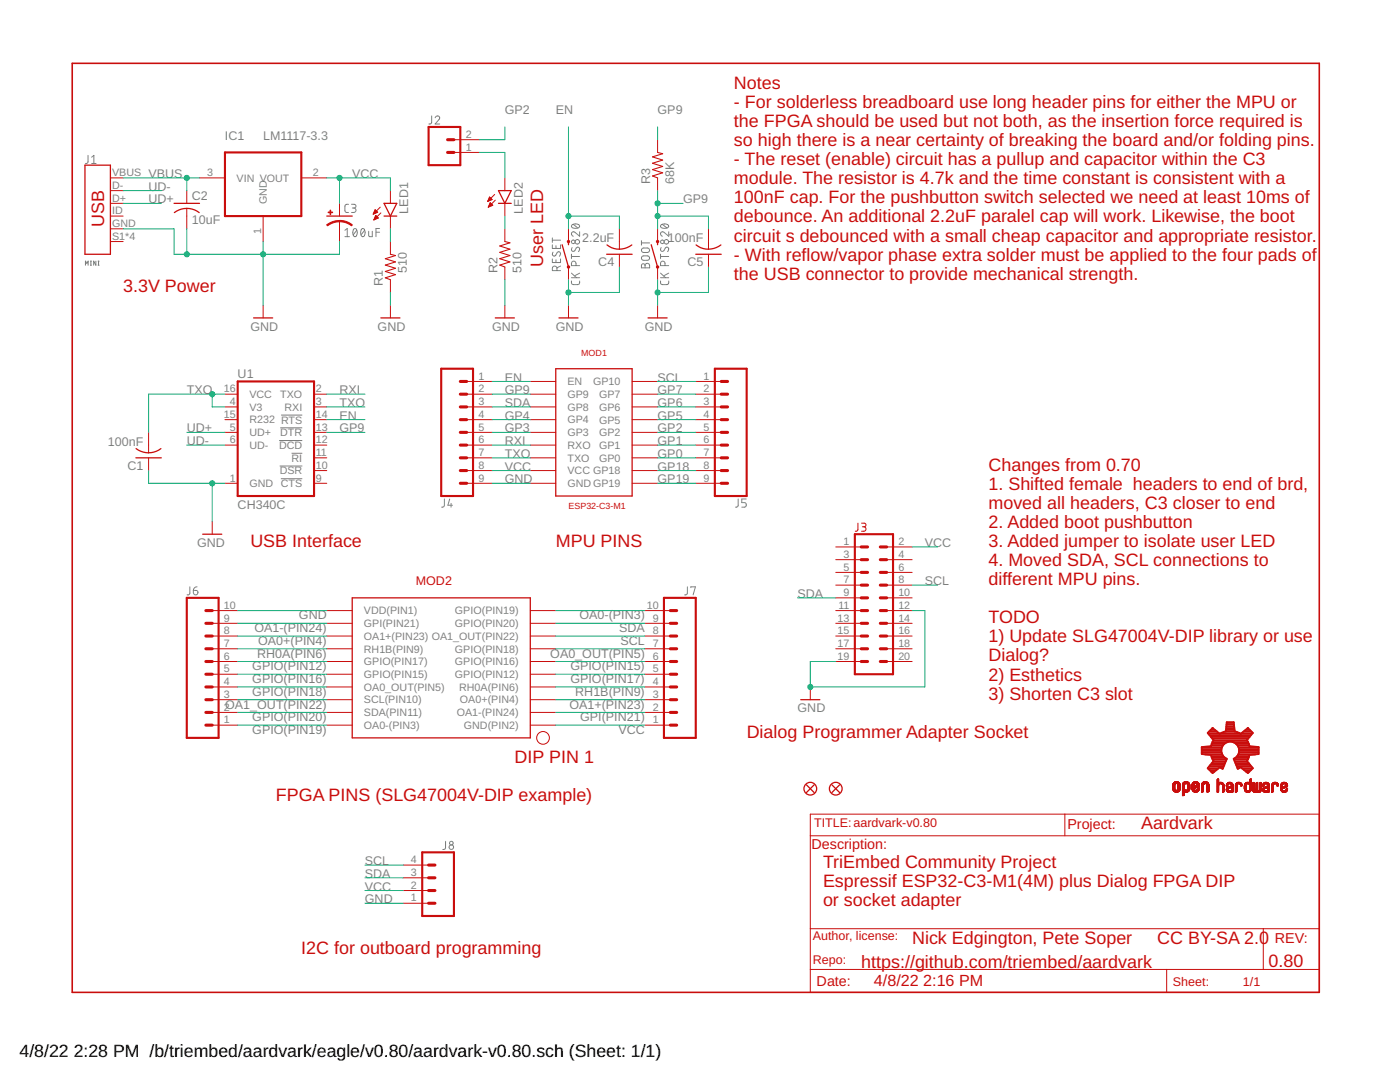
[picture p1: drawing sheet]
<svg xmlns="http://www.w3.org/2000/svg" width="279mm" height="216mm" viewBox="0 0 279 216" stroke-linecap="round" stroke-linejoin="round" font-family="sans-serif">
<g fill="none" stroke="#808080" stroke-width=".2">
<path d="M17.6 31l-.1 1.4-.1 .2h-.4M18.3 32.6h.9M18.3 31.4l.4-.4v1.6M86.1 23.1v1.4l-.2 .2h-.3M86.8 23.5a.44 .44 0 0 1 .7-.4 .44 .44 0 0 1 .1 .8l-.8 .8h1M68.8 46l.5-.4v1.6M68.8 47.2h.9M69.6 40.8h-.5l-.3 .3 .1 1.1 .2 .2h.5M70.1 40.8h.6a.37 .37 0 0 1 .4 .3 .37 .37 0 0 1-.4 .4h-.4M70.6 41.5a.44 .44 0 0 1 .5 .5 .44 .44 0 0 1-.5 .4h-.5M70.6 45.7l.2-.1a.95 .95 0 0 1 0 1.6 1.04 1.04 0 0 1-.2-1.5zM71.2 46l-.7 .9"/>
<path d="M72.2 45.7l.2-.1a.95 .95 0 0 1 0 1.6 1.04 1.04 0 0 1-.2-1.5zM72.8 46l-.7 .9M73.6 46.1v1l.2 .1h.5v-1.1M75 46.3h.8M75.8 45.6h-.8v1.6M110.2 47.5v.9M110.2 48.9v.7h1.7v-.7M110.2 51.7v.7h1.7v-.7M110.2 47.9h1.7M110.4 50.3l-.1 .6 .3 .2 .2-.1 .6-.8a.47 .47 0 0 1 .5 .4 .47 .47 0 0 1-.3 .5M111 49v.6M111 51.8v.6"/>
<path d="M111.1 54v-.5a.46 .46 0 0 0-.4-.4 .46 .46 0 0 0-.5 .4v.5h1.7M111.9 53.1l-.8 .3M114 56.1l.1 .5 .3 .2 1.2-.1 .1-.6M114 50.7v.9M114 55.4h1.7M114 54.5l1 .9M114 51.2h1.7M114.2 44.9a1.02 1.02 0 0 1 1.5 .2 .97 .97 0 0 1-1.7 0zM114.2 49.4l-.1 .2a.38 .38 0 0 0 .1 .5 .38 .38 0 0 0 .5-.1l.3-.5a.41 .41 0 0 1 .6-.1 .41 .41 0 0 1 0 .7l-.2 .1M114.4 44.8l.9 .7M115 53v-.4a.46 .46 0 0 0-.5-.5 .46 .46 0 0 0-.5 .5v.4h1.7M115.7 46.2v.9l-.9-.7a.44 .44 0 0 0-.7 .1 .44 .44 0 0 0 .3 .6"/>
<path d="M115.7 54.5l-1 .5M128 48v.9M128 48.5h1.6M128.1 52.7h.4l.2 .3a.46 .46 0 0 1 .5-.5 .46 .46 0 0 1 .4 .5v.4h-1.6zM128.1 51.2l1.1-.1a.44 .44 0 0 1 .4 .4 .44 .44 0 0 1-.4 .4l-1.1-.1-.1-.3zM128.1 49.6l1.1-.1a.44 .44 0 0 1 .4 .4 .44 .44 0 0 1-.4 .5l-1.1-.2-.1-.3zM128.7 53v.4M131.8 56.1v.5l.4 .2 1.1-.1 .2-.6M131.8 55.4h1.7M131.8 51.2h1.7M131.8 50.7v.9M131.8 54.5l1 .9"/>
<path d="M131.9 44.9a1.03 1.03 0 0 1 1.6 .2 .97 .97 0 0 1-1.7 0zM132 49.4a.41 .41 0 0 0-.1 .6 .41 .41 0 0 0 .6 0l.3-.5a.41 .41 0 0 1 .6-.1 .41 .41 0 0 1-.1 .7l-.1 .1M132.2 44.8l.9 .7M132.7 53v-.4a.44 .44 0 0 0-.4-.5 .44 .44 0 0 0-.5 .5v.4h1.7M133.5 46.2v.9l-1-.7a.44 .44 0 0 0-.7 .1 .44 .44 0 0 0 .4 .6M133.5 54.5l-1 .5M55.7 87.9h4.6M55.8 93h4.5M55.9 85.4h4.4M56 95.5h4.3M56.1 82.8h4.2M58.2 90.4h2.1"/>
<path d="M88.7 99.6l-.1 1.4-.5 .2M89.7 99.6l-.3 1.2h.9M147.3 99.6v1.4l-.5 .2M148.9 99.6h-.9v.7h.6a.46 .46 0 0 1 .3 .4 .46 .46 0 0 1-.3 .5h-.6M37.9 117.1v1.4l-.2 .2h-.4M38.6 117.8h.5a.45 .45 0 0 1 .4 .5 .45 .45 0 0 1-.5 .4 .45 .45 0 0 1-.4-.4zM39.3 117.1a.7 .7 0 0 0-.7 .7M90 100.5v.7M137.2 117.1l-.1 1.4-.2 .2h-.3M137.9 117.3v-.2h.9l-.5 1.6M88.9 167.9v1.4l-.5 .2"/>
<circle cx="114.4" cy="48.3" r=".36"/>
<circle cx="115.2" cy="48.2" r=".45"/>
<circle cx="132.2" cy="48.3" r=".36"/>
<circle cx="133" cy="48.2" r=".45"/>
<circle cx="90.1" cy="168.2" r=".37"/>
<circle cx="90.1" cy="169" r=".45"/>
</g>
<path d="M17.1 52.9v-.8l.2 .5 .3-.5v.8M18.1 52.9h.1M18.1 52.1h.1M18.1 52.1v.8M19.1 52.1v.8l-.4-.8v.8M19.6 52.9h.2M19.6 52.1h.2M19.7 52.1v.8" fill="none" stroke="#808080" stroke-width=".21"/>
<g fill="none" stroke="#c90d0c" stroke-width=".2">
<path d="M22 35.5h2.6M22 38h2.6M37.3 38v2.6M39.8 35.5h5.1M60.1 35.5h5.1M77.9 38v2.6M90.6 30.4h5.1M90.6 27.9h5.1M97.5 39.9h.5M97.5 39.8h.7M97.6 39.6h.5M97.6 39.5h.3"/>
<path d="M97.7 39.4h.1M97.7 39.3l.5 .5-.9 .4zM98.7 38.8l-1.4 1.4M98.8 39.9l-1.3 1.4M100.8 35.5v2.5M131.2 27.9v2.5M131.2 35.5v2.5M22 40.6h2.6M22 45.7h2.6M22 43.1h2.6M22 48.2h2.6M37.3 41.6v4.1"/>
<path d="M52.5 43.1v5.1M67.8 40.6v2.5M67.8 44.1v4.1M74.5 42.7h.2M74.5 42.5h.4M74.6 42.4h.6M74.6 43.9h.1M74.7 42.3h.6M74.7 43.8h.2M74.7 42.2h.5M74.7 43.6h.5M74.8 42.1h.3"/>
<path d="M74.8 43.5h.7M74.8 41.9h.2M74.8 43.4h.6M74.9 41.8l.5 .6-.9 .3zM74.9 43.3h.4M74.9 43.1h.2M75 43h.1M75 43l-.4 .9M75 43l.5 .5-.9 .4M75.9 41.3l-1.4 1.4M76 42.5l-1.4 1.4M77.9 43.1v2.6"/>
<path d="M77.9 48.2v2.5M77.9 55.8v2.6M97.4 40.1h.1M97.4 40h.4M97.5 41.3h.1M97.5 41.2h.2M97.6 41.1h.4M97.6 41h.7M97.7 40.9h.6M97.7 40.7h.4M97.8 40.6h.2M97.8 40.5h.1"/>
<path d="M98.3 41l-.5-.6-.3 .9M98.3 41l-.8 .3M100.8 40.6v2.5M100.8 45.7v2.5M100.8 53.3v2.5M113.5 45.7v2.5M113.5 53.3v2.5M123.6 45.7v4M123.6 50.7v2.6M131.2 45.7v2.5M131.2 53.3v2.5M141.4 45.7v4"/>
<path d="M141.4 50.7v2.6M44.9 78.7h2.5M52.5 60.9v2.5M62.7 78.7h2.5M77.9 60.9v2.5M93.1 78.7h5.1M93.1 76.1h5.1M100.8 60.9v2.5M105.8 78.7h5.1M105.8 76.1h5.1M113.5 60.9v2.5M126.2 78.7h5"/>
<path d="M126.2 76.1h5M131.2 60.9v2.5M138.9 78.7h5M138.9 76.1h5M29.7 86.3v4M29.7 91.4v2.5M44.9 96.4h2.5M44.9 88.8h2.5M44.9 86.3h2.5M44.9 83.7h2.5M44.9 81.2h2.5M62.7 96.4h2.5"/>
<path d="M62.7 88.8h2.5M62.7 93.9h2.5M62.7 86.3h2.5M62.7 91.4h2.5M62.7 83.7h2.5M62.7 81.2h2.5M93.1 96.4h5.1M93.1 88.8h5.1M93.1 93.9h5.1M93.1 86.3h5.1M93.1 91.4h5.1M93.1 83.7h5.1"/>
<path d="M93.1 81.2h5.1M105.8 96.4h5.1M105.8 88.8h5.1M105.8 93.9h5.1M105.8 86.3h5.1M105.8 91.4h5.1M105.8 83.7h5.1M105.8 81.2h5.1M126.2 96.4h5M126.2 88.8h5M126.2 93.9h5M126.2 86.3h5"/>
<path d="M126.2 91.4h5M126.2 83.7h5M126.2 81.2h5M138.9 96.4h5M138.9 88.8h5M138.9 93.9h5M138.9 86.3h5M138.9 91.4h5M138.9 83.7h5M138.9 81.2h5M42.4 104.1v2.5M166.8 109.1h5.1"/>
<path d="M166.8 111.7h5.1M166.8 114.2h5.1M166.8 116.8h5.1M166.8 119.3h5.1M171.2 104.4v1.4l-.2 .2h-.3M171.9 104.4h.6a.36 .36 0 0 1 .3 .4 .36 .36 0 0 1-.3 .3h-.4M172.4 105.1a.44 .44 0 0 1 .4 .5 .44 .44 0 0 1-.4 .4h-.5M177 109.1h5M177 111.7h5M177 114.2h5M177 116.8h5M177 119.3h5"/>
<path d="M42.4 121.8h5M42.4 124.4h5M42.4 126.9h5M42.4 129.5h5M42.4 132h5M42.4 137.1h5M42.4 134.5h5M42.4 139.6h5M65.2 121.8h5.1M65.2 124.4h5.1M65.2 126.9h5.1M65.2 129.5h5.1"/>
<path d="M65.2 132h5.1M65.2 137.1h5.1M65.2 134.5h5.1M65.2 139.6h5.1M105.8 121.8h5.1M105.8 124.4h5.1M105.8 126.9h5.1M105.8 129.5h5.1M105.8 132h5.1M105.8 137.1h5.1M105.8 134.5h5.1M105.8 139.6h5.1"/>
<path d="M128.7 121.8h5.1M128.7 124.4h5.1M128.7 126.9h5.1M128.7 129.5h5.1M128.7 132h5.1M128.7 137.1h5.1M128.7 134.5h5.1M128.7 139.6h5.1M161.7 137.1v2.5M166.8 121.8h5.1M166.8 124.4h5.1M166.8 126.9h5.1"/>
<path d="M166.8 129.5h5.1M166.8 132h5.1M177 121.8h5M177 124.4h5M177 126.9h5M177 129.5h5M177 132h5M42.4 144.7h5M42.4 142.2h5M65.2 144.7h5.1M65.2 142.2h5.1M105.8 144.7h5.1"/>
<path d="M105.8 142.2h5.1M128.7 144.7h5.1M128.7 142.2h5.1M234.1 157.4h.4M234.1 157.4h.3M234.1 157.3h.3M234.1 157.2h.3M234.1 157.1h.3M234.1 157h.3M234.1 156.9h.3M234.1 156.8h.3M234.1 156.7h.3"/>
<path d="M234.1 157.5l.5 .1M234.1 157.5h.4M234.1 157.4l.4 .1M234.1 156.5h.4M234.1 157.6l.6 .1M234.1 157.6h.5M234.1 157.7h1.3M234.1 156.3h1.3M234.2 157.8h1.2M234.2 156.3h1.2M234.2 156.2h1.2M234.3 156.2h1.1"/>
<path d="M234.3 157.9h1M234.3 156.1h1M234.3 157.9h.9M234.4 156.1h.8M234.4 158h.8M234.5 156.6h-.4M234.5 156.5l-.4 .1M234.5 156h.6M234.5 156.4l-.4 .1M234.6 158.1h.4M234.6 156.4h-.5M234.6 156h.4"/>
<path d="M234.7 158.1h.2M234.7 156.4h-.6M234.8 156.4h.7M234.9 157.6h.6M235 156.4h.5M235 157.6h.5M235.1 156.5h.4M235.1 157.5h.4M235.1 156.5l.4 .1M235.1 157.4h.4M235.1 157.3h.4M235.1 157.2h.4"/>
<path d="M235.1 157.1h.4M235.1 157h.4M235.1 156.9h.4M235.1 156.8h.4M235.1 156.7h.4M235.1 156.6h.4M235.5 157.6h-.5M236 158.7h.1M236 158.6h.4M236 158.5h.4M236 158.4h.4M236 158.3h.4"/>
<path d="M236 158.2h.4M236 158.1h.4M236 157.9h1.2M236 157.7h1.4M236 157.6l.6 .1M236 157.6h.5M236 157.5l.5 .1M236 157.5h.4M236 157.4l.4 .1M236 157.4h.4M236 157.3h.4M236 157.2h.4"/>
<path d="M236 157.1h.4M236 157h.4M236 156.9h.4M236 156.8h.4M236 156.7h.4M236 156.6h.4M236.1 156.3h1.3M236.1 156.3h1.2M236.1 156.2h1.2M236.2 156.1h1M236.3 158.7h-.3M236.3 156.1h.8"/>
<path d="M236.3 158.6l-.3 .1M236.4 158.1h-.4M236.4 156.5l-.4 .1M236.4 156h.6M236.4 156.5h-.4M236.5 156.4l-.5 .1M236.5 158.1h.4M236.5 156h.4M236.5 156.4h-.5M236.6 158.1h.2M236.6 156.4h-.5M236.8 156.4h.6"/>
<path d="M236.8 157.7h.6M236.9 156.4h.5M236.9 157.6h.5M237 157.6h.4M237 156.5h.4M237 157.5h.4M237 157.4h.4M237 156.7h.4M237 156.6h.4M237.1 157.4h.3M237.1 157.3h.3M237.1 157.2h.3"/>
<path d="M237.1 157.1h.3M237.1 157h.3M237.1 156.9h.3M237.1 156.8h.3M237.1 156.7h.3M237.1 158h-1.1M237.2 157.9l-1.2 .1M237.3 157.8l-1.3 .1M237.3 157.8h-1.3M237.4 157.5h-.4M237.9 157.5h.4M237.9 157.4h.4"/>
<path d="M237.9 156.8l.4 .1M237.9 156.8h.4M237.9 156.7h.4M237.9 156.6h.4M237.9 157.6h.5M237.9 157.5l.5 .1M237.9 157.6h.6M238 157.7h1.2M238 156.3h1.3M238 157.8h1.2M238 156.3h1.2M238 156.2h1.2"/>
<path d="M238.1 157.8h1.1M238.1 156.2h1.1M238.1 157.9h1M238.1 156.1h1M238.2 157.9h.9M238.2 156.1h.8M238.2 158h.8M238.3 156h.6M238.3 156.5l-.4 .1M238.3 157.4h-.4M238.3 156.5h-.4M238.4 156.9h.9"/>
<path d="M238.4 156.4l-.5 .1M238.4 158.1h.4M238.4 157.3h-.5M238.4 156h.4M238.5 156.4h-.6M238.5 158.1h.2M238.5 156.8h.8M238.5 156.4h-.5M238.6 157.2l-.7 .1M238.6 156.8h.7M238.7 157.2h-.8M238.7 156.4h.6"/>
<path d="M238.8 156.7h.5M238.8 156.4h.5M238.8 157.1l-.9 .1M238.8 156.4l.5 .1M238.9 157.1h-1M238.9 156.7h.4M238.9 156.5h.4M238.9 157.5h.4M238.9 156.6h.4M239 157.4h.3M239 157.3h.3M239 157.1h-1.1"/>
<path d="M239.1 157.2h.2M239.2 157h-1.3M239.2 157.8h-1.2M239.2 157.2h.1M239.3 157.6l-.6 .1M239.3 157.6h-.5M239.3 156.9h-1.4M239.3 157.5l-.4 .1M239.8 157.9h.4M239.8 157.8h.4M239.8 157.7h.4M239.8 157.6h.4"/>
<path d="M239.8 157.5h.4M239.8 157.4h.4M239.8 157.3h.4M239.8 157.2h.4M239.8 157.1h.4M239.8 157h.4M239.8 156.9h.4M239.8 156.8h.4M239.8 156.7h.4M239.8 156.5h.5M239.8 158.1h.1M239.9 156.3h1.3"/>
<path d="M239.9 156.3h1.2M239.9 156.2h1.2M240 156.2h1.1M240.1 156.1h.9M240.1 158h-.3M240.1 156.1h.8M240.2 157.9l-.4 .1M240.2 156.6h-.4M240.2 156h.6M240.2 156.5l-.4 .1M240.3 156.4l-.5 .1M240.3 156h.4"/>
<path d="M240.4 156.4h-.5M240.5 156.4h-.6M240.6 156.4h.6M240.7 156.4h.5M240.8 156.4l.4 .1M240.8 156.5h.5M240.9 157.8h.4M240.9 157.7h.4M240.9 157.6h.4M240.9 157.5h.4M240.9 157.4h.4M240.9 157.3h.4"/>
<path d="M240.9 157.2h.4M240.9 157.1h.4M240.9 157h.4M240.9 156.9h.4M240.9 156.8h.4M240.9 156.7h.4M240.9 156.6h.4M240.9 158.1h.1M241.2 158h-.3M241.3 157.9l-.4 .1M241.3 157.9h-.4M242.9 158.1h.2"/>
<path d="M242.9 155.6h.3M242.9 158.1h.1M242.9 157.9h.3M242.9 157.8h.3M242.9 157.7h.3M242.9 157.6h.3M242.9 157.5h.3M242.9 157.4h.3M242.9 157.3h.3M242.9 157.2h.3M242.9 157.1h.3M242.9 157h.3"/>
<path d="M242.9 156.9h.3M242.9 156.8h.3M242.9 156.7h.3M242.9 156.4h1.3M242.9 156.3h1.2M242.9 156.2h1.1M242.9 156.1l1.1 .1M242.9 156.1h.3M242.9 156h.3M242.9 155.9h.3M242.9 155.8h.3M242.9 155.7h.3"/>
<path d="M242.9 155.5h.3M243 155.5h.2M243.1 155.4h.1M243.2 158h-.3M243.2 156.6h-.3M243.3 156.5l-.4 .1M243.3 156.5h-.4M243.4 156.1h.5M243.4 156.4l-.5 .1M243.5 156.4h-.6M243.7 156.4h.5M243.8 156.4l.4 .1"/>
<path d="M243.9 156.5h.3M243.9 156.6h.4M244 156.7h.3M244 158.1h.1M244 157.9h.3M244 157.8h.3M244 157.7h.3M244 157.6h.3M244 157.5h.3M244 157.4h.3M244 157.3h.3M244 157.2h.3"/>
<path d="M244 157.1h.3M244 157h.3M244 156.9h.3M244 156.8h.3M244.1 158.1h-.1M244.3 158h-.3M244.7 157.6l.4 .1M244.7 157.6h.3M244.7 157.5h.3M244.7 156.7h.3M244.8 157.8h.3M244.8 157.7h.3"/>
<path d="M244.8 157.4h.3M244.8 156.7h.2M244.8 157.8l.8 .1M244.8 157.8h.5M244.8 157.9h.8M244.9 156.4h1.1M244.9 157.9l.7 .1M244.9 156.3h1M244.9 158h.7M244.9 156.8l-.2 .1M245 156.3h.9M245 157.1h1.1"/>
<path d="M245 156.8h-.3M245 156.2h.8M245 157.5l-.3 .1M245.1 158.1h.5M245.1 156.6h-.3M245.1 157.4l-.3 .1M245.1 156.5l-.3 .1M245.1 157.1h1M245.1 156.5h-.3M245.2 156.1h.5M245.2 156.4l-.4 .1M245.2 157.4h-.4"/>
<path d="M245.2 157h.9M245.3 158.1h.1M245.3 156.4h-.5M245.3 157.8h.3M245.3 157.3h-.5M245.3 157h.8M245.5 157.2l-.7 .1M245.5 156.9h.6M245.5 156.4h.5M245.6 157.2h-.7M245.6 156.4h.4M245.7 156.5h.3"/>
<path d="M245.7 156.8h.4M245.7 156.5l.4 .1M245.8 156.8h.3M245.8 156.6h.3M245.8 157.9h.3M245.8 157.8h.3M245.8 157.7h.3M245.8 157.6h.3M245.8 157.5h.3M245.8 157.4h.3M245.8 157.3h.3M245.8 157.2h.3"/>
<path d="M245.8 156.7h.3M245.8 158.1h.1M246 158.1h-.2M246.1 158h-.3M246.1 157.1l-1.2 .1M246.5 158.1h.1M246.5 157.9h.3M246.5 157.8h.3M246.5 157.7h.3M246.5 157.6h.3M246.5 157.5h.3M246.5 157.4h.3"/>
<path d="M246.5 157.3h.3M246.5 157.2h.3M246.5 157.1h.3M246.5 157h.3M246.5 156.9h.3M246.5 156.8h.3M246.5 156.7h.3M246.5 156.6h.4M246.6 156.5h.4M246.7 156.4h1.1M246.7 158.1h-.2M246.7 156.3h1.1"/>
<path d="M246.7 156.3h1M246.8 158h-.3M246.8 156.2h.8M246.9 156.5l-.4 .1M247 156.1h.5M247 156.4l-.4 .1M247.1 156.4h-.5M247.3 156.4h.5M247.4 156.4l.5 .1M247.5 156.5h.4M247.6 156.6h.3M247.6 156.7h.3"/>
<path d="M247.8 156.8l-.2 .1M247.9 156.8h-.3M247.9 156.7l-.3 .1M248.3 157.4h.3M248.3 157.3h.3M248.3 157.2h.3M248.3 157.1h.3M248.3 157h.3M248.3 156.9h.3M248.3 156.8h.3M248.3 157.5h.3M248.3 156.7h.3"/>
<path d="M248.4 157.5l.3 .1M248.4 156.7h.2M248.4 157.7h.4M248.4 157.6l.3 .1M248.4 157.6h.3M248.4 156.5h.3M248.4 157.8h.5M248.5 157.8h.5M248.5 157.8h1.1M248.5 156.3h1.2M248.5 157.9h1M248.6 157.9h.9"/>
<path d="M248.6 156.3h1.1M248.6 158h.8M248.6 156.2h1.1M248.7 156.2h1M248.7 156.6h-.3M248.8 156.5h-.4M248.8 156.1h.5M248.8 158.1h.5M248.8 156.4l-.4 .1M248.9 156.4h-.4M249 158.1h.1M249.1 156.4h.6"/>
<path d="M249.2 156.4h.5M249.3 157.7h.4M249.3 156.5h.4M249.3 158.1h-.5M249.4 157.6h.3M249.4 156.6h.3M249.4 157.5h.3M249.4 157.4h.3M249.4 157.3h.3M249.4 157.2h.3M249.4 157.1h.3M249.4 157h.3"/>
<path d="M249.4 156.9h.3M249.4 156.8h.3M249.4 156.7h.3M249.4 156.1h.3M249.4 156h.3M249.4 155.9h.3M249.4 155.8h.3M249.4 155.7h.3M249.4 155.6h.3M249.4 155.5h.3M249.5 155.5h.2M249.6 155.4h.1"/>
<path d="M249.6 157.8h-.5M249.7 157.8h-.5M249.7 157.6l-.4 .1M249.7 157.5l-.3 .1M249.7 156.4h-1.2M250 157.5h.3M250 157.4h.3M250 157.3h.3M250 157.2h.3M250 157.1h.3M250 157h.3M250 156.9h.3"/>
<path d="M250 156.8h.3M250 156.7h.3M250 156.6h.3M250 156.5h.3M250 156.4h.3M250 156.3h.3M250 157.8h1.7M250 157.8h.4M250 157.7h.3M250 157.6h.3M250 156.2h.3M250.1 157.9h1.5"/>
<path d="M250.1 158h1.4M250.2 156.1h.1M250.2 158.1h.5M250.3 158.1h.4M250.5 158.1h.1M250.6 157.8h.5M250.7 157.7h.3M250.7 157.6h.3M250.7 157.5h.3M250.7 157.4h.3M250.7 157.3h.3M250.7 157.2h.3"/>
<path d="M250.7 157.1h.3M250.7 157h.3M250.7 156.9h.3M250.7 156.8h.3M250.7 156.7h.3M250.7 156.6h.3M250.7 156.5h.3M250.7 156.4h.3M250.7 156.3h.3M250.7 156.2h.3M250.8 156.2h.2M250.9 156.1h.1"/>
<path d="M250.9 158.1h.5M251 158.1h.4M251.4 157.7h.3M251.4 157.6h.3M251.4 157.5h.3M251.4 157.4h.3M251.4 157.3h.3M251.4 157.2h.3M251.4 157.1h.3M251.4 157h.3M251.4 156.9h.3M251.4 156.8h.3"/>
<path d="M251.4 156.7h.3M251.4 156.6h.3M251.4 156.5h.3M251.4 156.4h.3M251.4 156.3h.3M251.4 156.2h.3M251.5 156.2h.2M251.6 156.1h.1M251.7 157.8h-.4M252 157.7h.3M252 157.6h.3M252 157.5h.3"/>
<path d="M252 156.7h.3M252 157.8h.4M252 157.8h.8M252 157.8l.9 .1M252.1 157.9h.8M252.1 157.9l.8 .1M252.1 156.3h1.1M252.2 156.8l-.2 .1M252.2 158h.7M252.2 156.3h.9M252.2 156.8h-.2M252.2 157.1h1.1"/>
<path d="M252.2 156.2h.9M252.3 156.7l-.3 .1M252.3 158.1h.6M252.3 156.2h.7M252.3 156.6h-.3M252.3 158.1h.5M252.3 157.4l-.3 .1M252.3 157.1h1M252.3 156.5l-.3 .1M252.4 157.4h-.4M252.4 156.5h-.4M252.4 156.1h.5"/>
<path d="M252.5 157.4h-.5M252.5 157h.8M252.5 156.4l-.5 .1M252.5 156.4h-.4M252.6 157.3h-.6M252.6 157h.7M252.7 157.2l-.6 .1M252.7 156.9h.6M252.7 156.4h.5M252.8 157.2h-.7M252.8 156.9h.5M252.9 156.4h.4"/>
<path d="M252.9 156.5h.4M253 157.1l-.8 .1M253 156.8h.3M253 156.5h.3M253 156.6h.3M253 157.1h.3M253 157.9h.3M253 157.8h.3M253 157.7h.3M253 157.6h.3M253 157.5h.3M253 157.4h.3"/>
<path d="M253 157.3h.3M253 157.2h.3M253 156.7h.3M253.1 158.1h.1M253.2 158.1h-.2M253.2 156.4h-1.1M253.3 158h-.3M253.3 157.9l-.3 .1M253.8 157.9h.3M253.8 157.8h.3M253.8 157.7h.3M253.8 157.6h.3"/>
<path d="M253.8 157.5h.3M253.8 157.4h.3M253.8 157.3h.3M253.8 157.2h.3M253.8 157.1h.3M253.8 157h.3M253.8 156.9h.3M253.8 156.8h.3M253.8 156.7h.3M253.8 158.1h.1M253.9 156.4h1.2M253.9 158.1h-.1"/>
<path d="M253.9 156.3h1.1M254 156.3h.9M254 156.2h.9M254.1 158h-.3M254.1 156.7h-.3M254.1 156.2h.8M254.1 156.6h-.3M254.1 156.5l-.3 .1M254.2 156.5h-.4M254.2 156.1h.5M254.3 156.4l-.4 .1M254.4 156.4h-.5"/>
<path d="M254.6 156.4h.5M254.7 156.4h.4M254.7 156.5h.4M254.8 156.5l.3 .1M254.8 156.7h.3M254.8 156.6h.3M255 156.8l-.1 .1M255.1 156.8h-.2M255.1 156.7l-.2 .1M255.6 157.5l.3 .1M255.6 157.5h.3M255.6 157.4h.3"/>
<path d="M255.6 157.4h.4M255.6 157.1h1.1M255.6 157h.3M255.6 156.9h.3M255.6 156.8h.3M255.6 156.7h.3M255.6 157.6h.3M255.6 157.6h.4M255.6 156.5h.4M255.7 157.7h.3M255.7 157.8h.4M255.7 157.8h.6"/>
<path d="M255.7 157.8h1.1M255.7 156.4h1.2M255.8 156.3h1M255.8 157.9h.9M255.8 156.2h.9M255.9 158h.8M255.9 156.2h.8M255.9 156.6h-.3M256 158.1h.6M256 156.5h-.3M256 157.4h-.4M256 156.1h.5"/>
<path d="M256.1 158.1h.4M256.1 156.4l-.4 .1M256.2 157.3h-.6M256.2 156.4h-.5M256.2 158.1h.1M256.3 157.2l-.7 .1M256.3 157.8h.6M256.3 156.9h.7M256.4 157.2h-.8M256.4 156.4h.5M256.5 156.4l.4 .1M256.5 157.1l-.9 .1"/>
<path d="M256.5 156.8h.5M256.5 156.5h.4M256.6 157.6h.3M256.6 157.1h-1M256.6 156.8h.4M256.6 156.5l.3 .1M256.6 156.6h.3M256.6 156.7h.4M256.7 157.5h.3M256.7 156.7h.3M256.7 157.4h.3M256.8 157.9h-1"/>
<path d="M256.8 157.3h.2M256.9 157.8h-.4M256.9 157h-.9M256.9 157.7h-.4M256.9 157h-.7M256.9 157.6h-.3M257 157.5l-.4 .1M257 156.9h-.7M80.5 177.7h5M80.5 175.2h5M80.5 172.6h5M161.7 162.5h101.6v35.5h-101.6z"/>
<path d="M161.7 166.8h101.6M212.5 162.5v4.3M80.5 180.2h5M161.7 185.3h101.6M161.7 193.4h101.6M232.8 193.4v4.6M252.1 185.3v8.1"/>
<circle cx="108.4" cy="147.2" r="1.27"/>
</g>
<g fill="none" stroke="#c90d0c" stroke-width=".42">
<path d="M44.9 30.4h15.2v12.7h-15.2zM85.5 25.3h6.4v7.7h-6.4zM47.4 76.1h15.3v22.9h-15.3zM88.1 73.6h6.3v25.4h-6.3zM142.7 73.6h6.3v25.4h-6.3zM37.3 119.3h6.3v27.9h-6.3zM132.5 119.3h6.4v27.9h-6.4zM170.6 106.6h7.6v27.9h-7.6zM84.3 170.1h6.3v12.7h-6.3z"/>
<circle cx="113.5" cy="53.3" r=".13"/>
<circle cx="113.5" cy="48.2" r=".13"/>
<circle cx="131.2" cy="48.2" r=".13"/>
<circle cx="131.2" cy="53.3" r=".13"/>
</g>
<g fill="none" stroke="#c90d0c" stroke-width=".25">
<path d="M17 33h5v17.7h-5zM99.5 38h2.5l-1.2 2.6zM34.7 40.6h5.1M37.3 41.6l1.5 .3 1 .5M37.3 41.6l-1.1 .1-1.4 .7M65.2 43.1h5.1M76.6 40.6h2.6l-1.3 2.5zM76.6 43.1h2.6M99.5 40.6h2.5M112.2 48.8l1.3 4.5M113.5 48.2v.6M121.1 50.7h5.1"/>
<path d="M121.1 48.9a4 4 0 0 0 5 0M130 48.8l1.2 4.5M131.2 48.2v.6M138.9 50.7h5M138.9 48.9a4 4 0 0 0 5 0M50.6 63.4h3.8M76 63.4h3.8M98.8 63.4h3.9M110.9 73.6h15.3v25.4h-15.3zM111.5 63.4h3.9M129.3 63.4h3.8M27.1 91.4h5.1"/>
<path d="M27.2 89.5a4 4 0 0 0 4.9 0M40.4 106.6h3.9M70.3 119.3h35.5v27.9h-35.5zM159.8 139.6h3.8M161 156.6l1.5 1.5M162.5 156.6l-1.5 1.5M166 156.6l1.6 1.5M167.6 156.6l-1.6 1.5"/>
<circle cx="161.7" cy="157.4" r="1.27"/>
<circle cx="166.8" cy="157.4" r="1.27"/>
</g>
<path d="M14.4 12.6h248.9v185.4h-248.9z" fill="none" stroke="#c90d0c" stroke-width=".32"/>
<path d="M131.2 30.4l1 .3-2 .6 2 .6-2 .7 2 .6-2 .6 2 .7-2 .6 1 .4M77.9 50.7l1 .3-2 .6 2 .7-2 .6 2 .6-2 .7 2 .6-2 .6 1 .4M100.8 48.2l1 .3-2.1 .6 2.1 .6-2.1 .7 2.1 .6-2.1 .6 2.1 .7-2.1 .6 1.1 .4" fill="none" stroke="#c90d0c" stroke-width=".21"/>
<g fill="none" stroke="#c90d0c" stroke-width=".61">
<path d="M89.3 27.9h1.3M89.3 30.4h1.3M91.9 78.7h1.2M91.9 76.1h1.2M143.9 78.7h1.3M143.9 76.1h1.3M91.9 81.2h1.2M91.9 86.3h1.2M91.9 83.7h1.2M91.9 88.8h1.2M91.9 91.4h1.2M91.9 93.9h1.2"/>
<path d="M91.9 96.4h1.2M143.9 81.2h1.3M143.9 86.3h1.3M143.9 83.7h1.3M143.9 88.8h1.3M143.9 91.4h1.3M143.9 93.9h1.3M143.9 96.4h1.3M171.9 114.2h1.2M171.9 111.7h1.2M171.9 109.1h1.2M171.9 119.3h1.2"/>
<path d="M171.9 116.8h1.2M175.7 114.2h1.3M175.7 111.7h1.3M175.7 109.1h1.3M175.7 119.3h1.3M175.7 116.8h1.3M41.1 121.8h1.3M41.1 124.4h1.3M41.1 126.9h1.3M41.1 129.5h1.3M41.1 132h1.3M41.1 139.6h1.3"/>
<path d="M41.1 134.5h1.3M41.1 137.1h1.3M133.8 121.8h1.2M133.8 124.4h1.2M133.8 126.9h1.2M133.8 129.5h1.2M133.8 132h1.2M133.8 139.6h1.2M133.8 134.5h1.2M133.8 137.1h1.2M171.9 121.8h1.2M171.9 124.4h1.2"/>
<path d="M171.9 126.9h1.2M171.9 129.5h1.2M171.9 132h1.2M175.7 121.8h1.3M175.7 124.4h1.3M175.7 126.9h1.3M175.7 129.5h1.3M175.7 132h1.3M41.1 142.2h1.3M41.1 144.7h1.3M133.8 142.2h1.2M133.8 144.7h1.2"/>
<path d="M85.5 175.2h1.3M85.5 177.7h1.3M85.5 172.6h1.3M85.5 180.2h1.3"/>
</g>
<g fill="#c90d0c" stroke="#c90d0c" stroke-width=".2">
<path d="M67.8 44h.2a3.9 3.9 0 0 1 2.3 .9l-.1 .2-1.4-.7-1-.2z" fill-rule="evenodd"/>
<path d="M65.2 44.9l1.2-.7 1.4-.2v.3l-1.1 .1-1.3 .7z" fill-rule="evenodd"/>
</g>
<g fill="#c90d0c" stroke="#c90d0c" stroke-width=".2">
<path d="M65.5 42.3h.9v.1h-.9z"/>
<path d="M65.9 41.9h.1v.9h-.1z"/>
</g>
<g fill="none" stroke="#c90d0c" stroke-width=".38">
<path d="M239.8 150.2h4M239.8 149.8h3.9M239.8 149.5h4M239.8 149.1h4.1M240.5 150.5h3.4M241 153.3h2.2M241.1 146.3h2.2M241.3 153h2.9M241.3 146h1.6M241.4 146.7h8.3M241.4 153.7h1.3M241.6 152.6h2.7"/>
<path d="M241.6 145.6h.9M241.7 147h7.7M241.7 148.8h2.3M241.7 154h.6M241.8 150.9h2.3M241.8 148.4h2.5M241.9 152.3h2.6M241.9 151.2h2.6M242 147.4h7.1M242 148.1l-.3 .8-1.9 .2v1.4l1.9 .1 .5 1.2-1.2 1.5 1 1 1.4-1.2 .6 .3 .8-2-.7-.5M242 148.1h2.9M242 145.3h.1"/>
<path d="M242 145.3l1.4 1.1 1.2-.5 .2-1.8h1.4l.2 1.8 1.2 .5 1.4-1.1M242 145.3l-1 .9 1.2 1.5-.2 .4M242 151.6h2.8M242.1 151.9h2.5M242.2 147.7h6.7M243.6 146.3h3.8M243.8 149.5v.6l.3 .8M243.9 153.3h.2M244.3 148.4l-.4 .5-.1 .6M244.3 148.4a1.79 1.79 0 0 1 3 1.1M244.5 146h2.1M244.7 145.6h1.7"/>
<path d="M244.7 145.3h1.6M244.7 144.9h1.6M244.8 144.6h1.5M244.8 144.3h1.4M246.1 148.1h3M246.3 151.6h2.7M246.4 151.9h2.5M246.5 151.2h2.7M246.6 152.3h2.6M246.7 152.6h2.8M246.7 148.4h2.5M246.8 153h3"/>
<path d="M246.9 150.9h2.4M247 153.3h.2M247 148.8h2.3M247.1 150.5h3.4M247.2 149.1h4M247.2 150.2h4M247.3 149.5l-.1 .9-.3 .5M247.3 149.5h3.9M247.3 149.8h3.9M247.7 146.3h2.3M247.9 153.3h2.1M248.2 146h1.6"/>
<path d="M248.3 153.7h1.3M248.6 145.6h.8M248.7 154h.6M249 145.3h.1M249 145.3l1 .9-1.1 1.5 .2 .4M249.1 148.1l.2 .8 1.9 .2v1.4l-1.9 .1-.4 1.2 1.1 1.5-1 1-1.4-1.2-.6 .3-.8-2 .7-.5"/>
</g>
<g fill="none" stroke="#0dab76" stroke-width=".2">
<path d="M24.6 35.5h15.2M24.6 38h7.6M37.3 35.5v2.5M65.2 35.5h12.7v2.5M67.8 35.5v5.1M95.7 30.4h5.1v5.1M100.8 25.3v2.6h-5.1M113.5 25.3v20.4M131.2 25.3v2.6M131.2 38v7.7M24.6 45.7h10.1v5h33.1v-2.5M24.6 40.6h7.6"/>
<path d="M37.3 45.7v5M52.5 48.2v12.7M77.9 45.7v2.5M77.9 58.4v2.5M100.8 43.1v2.6M100.8 55.8v5.1M113.5 55.8v5.1M113.5 43.1h10.1v2.6M123.6 53.3v5.1h-10.1M131.2 55.8v5.1M131.2 43.1h10.2v2.6M131.2 40.6h5.1"/>
<path d="M141.4 53.3v5.1h-10.2M42.4 78.7v2.5h2.5M44.9 78.7h-15.2v7.6M65.2 78.7h7.6M98.2 76.1h7.6M98.2 78.7h7.6M131.2 76.1h7.7M131.2 78.7h7.7M29.7 93.9v2.5h15.2M37.3 86.3h7.6M37.3 88.8h7.6M42.4 96.4v7.7"/>
<path d="M65.2 81.2h7.6M65.2 86.3h7.6M65.2 83.7h7.6M98.2 93.9h7.6M98.2 96.4h7.6M98.2 81.2h7.6M98.2 86.3h7.6M98.2 83.7h7.6M98.2 88.8h7.6M98.2 91.4h7.6M131.2 93.9h7.7M131.2 96.4h7.7"/>
<path d="M131.2 81.2h7.7M131.2 86.3h7.7M131.2 83.7h7.7M131.2 88.8h7.7M131.2 91.4h7.7M159.2 119.3h7.6M182 109.1h5.1M182 116.8h5.1M47.4 121.8h17.8M47.4 132h17.8M47.4 137.1h17.8M47.4 126.9h17.8"/>
<path d="M47.4 124.4h17.8M47.4 134.5h17.8M47.4 139.6h17.8M47.4 129.5h17.8M110.9 121.8h17.8M110.9 132h17.8M110.9 137.1h17.8M110.9 126.9h17.8M110.9 124.4h17.8M110.9 134.5h17.8M110.9 139.6h17.8M110.9 129.5h17.8"/>
<path d="M182 121.8h2.6v15.3h-22.9v-5.1h5.1M47.4 144.7h17.8M47.4 142.2h17.8M110.9 144.7h17.8M110.9 142.2h17.8M72.8 177.7h7.7M72.8 172.6h7.7M72.8 175.2h7.7M72.8 180.2h7.7"/>
</g>
<g fill="#0dab76" stroke="#0dab76" stroke-width=".2">
<circle cx="67.8" cy="35.5" r=".51"/>
<circle cx="52.5" cy="50.7" r=".51"/>
<circle cx="37.3" cy="50.7" r=".51"/>
<circle cx="113.5" cy="58.4" r=".51"/>
<circle cx="42.4" cy="96.4" r=".51"/>
<circle cx="161.7" cy="137.1" r=".51"/>
<circle cx="131.2" cy="58.4" r=".51"/>
<circle cx="113.5" cy="43.1" r=".51"/>
<circle cx="131.2" cy="40.6" r=".51"/>
<circle cx="131.2" cy="43.1" r=".51"/>
<circle cx="37.3" cy="35.5" r=".51"/>
<circle cx="42.4" cy="78.7" r=".51"/>
</g>
<g font-size="3.6" fill="#c90d0c">
<text x="146.5" y="17.7">Notes</text>
<text x="146.5" y="21.5">- For solderless breadboard use long header pins for either the MPU or</text>
<text x="146.5" y="25.3">the FPGA should be used but not both, as the insertion force required is</text>
<text x="146.5" y="29.1">so high there is a near certainty of breaking the board and/or folding pins.</text>
<text x="146.5" y="32.9">- The reset (enable) circuit has a pullup and capacitor within the C3</text>
<text x="146.5" y="36.8">module. The resistor is 4.7k and the time constant is consistent with a</text>
<text x="146.5" y="40.6">100nF cap. For the pushbutton switch selected we need at least 10ms of</text>
<text x="20.8" y="45.3" transform="rotate(-90 20.8 45.3)">USB</text>
<text x="146.5" y="44.4">debounce. An additional 2.2uF paralel cap will work. Likewise, the boot</text>
<text x="108.4" y="53.3" transform="rotate(-90 108.4 53.3)">User LED</text>
<text x="146.5" y="48.2">circuit s debounced with a small cheap capacitor and appropriate resistor.</text>
<text x="146.5" y="52">- With reflow/vapor phase extra solder must be applied to the four pads of</text>
<text x="24.6" y="58.3">3.3V Power</text>
<text x="146.5" y="55.8">the USB connector to provide mechanical strength.</text>
<text x="197.3" y="93.9">Changes from 0.70</text>
<text x="197.3" y="97.7">1. Shifted female headers to end of brd,</text>
<text x="197.3" y="101.5">moved all headers, C3 closer to end</text>
<text x="197.3" y="105.3">2. Added boot pushbutton</text>
<text x="50" y="109.1">USB Interface</text>
<text x="110.9" y="109.1">MPU PINS</text>
<text x="197.3" y="109.1">3. Added jumper to isolate user LED</text>
<text x="197.3" y="112.9">4. Moved SDA, SCL connections to</text>
<text x="197.3" y="116.8">different MPU pins.</text>
<text x="197.3" y="124.4">TODO</text>
<text x="197.3" y="128.2">1) Update SLG47004V-DIP library or use</text>
<text x="197.3" y="132">Dialog?</text>
<text x="197.3" y="135.8">2) Esthetics</text>
<text x="197.3" y="139.6">3) Shorten C3 slot</text>
<text x="149" y="147.2">Dialog Programmer Adapter Socket</text>
<text x="102.7" y="152.3">DIP PIN 1</text>
<text x="55" y="159.9">FPGA PINS (SLG47004V-DIP example)</text>
<text x="227.7" y="165.5">Aardvark</text>
<text x="164.3" y="173.1">TriEmbed Community Project</text>
<text x="164.3" y="176.9">Espressif ESP32-C3-M1(4M) plus Dialog FPGA DIP</text>
<text x="164.3" y="180.7">or socket adapter</text>
<text x="60.1" y="190.4">I2C for outboard programming</text>
<text x="182" y="188.4">Nick Edgington, Pete Soper</text>
<text x="230.9" y="188.4">CC BY-SA 2.0</text>
<text x="171.9" y="193.2">https://github.com/triembed/aardvark</text>
<text x="253.1" y="192.9">0.80</text>
</g>
<g font-size="3.5">
<text x="3.9" y="211">4/8/22</text>
<text x="14.7" y="211">2:28 PM /b/triembed/aardvark/eagle/v0.80/aardvark-v0.80.sch (Sheet: 1/1)</text>
</g>
<g font-size="3.2" fill="#c90d0c">
<text x="174.4" y="196.7">4/8/22</text>
<text x="184.2" y="196.7">2:16 PM</text>
</g>
<g font-size="2.9" fill="#c90d0c">
<text x="213" y="165.5">Project:</text>
<text x="162" y="169.3">Description:</text>
<text x="254.4" y="188.1">REV:</text>
<text x="163" y="196.7">Date:</text>
</g>
<g font-size="2.5" fill="#808080">
<text x="100.8" y="22.8">GP2</text>
<text x="110.9" y="22.8">EN</text>
<text x="131.2" y="22.8">GP9</text>
<text x="44.9" y="27.9">IC1</text>
<text x="52.5" y="27.9">LM1117-3.3</text>
<text x="29.7" y="35.5">VBUS</text>
<text x="70.3" y="35.5">VCC</text>
<text x="29.7" y="40.6">UD+</text>
<text x="29.7" y="38">UD-</text>
<text x="38.3" y="39.9">C2</text>
<text x="129.7" y="36.8" transform="rotate(-90 129.7 36.8)">R3</text>
<text x="134.5" y="36.8" transform="rotate(-90 134.5 36.8)">68K</text>
<text x="136.3" y="40.6">GP9</text>
<text x="38.3" y="44.8">10uF</text>
<text x="81.5" y="42.6" transform="rotate(-90 81.5 42.6)">LED1</text>
<text x="104.3" y="42.6" transform="rotate(-90 104.3 42.6)">LED2</text>
<text x="116.2" y="48.3">2.2uF</text>
<text x="119.4" y="53.1">C4</text>
<text x="133.3" y="48.3">100nF</text>
<text x="137.2" y="53.1">C5</text>
<text x="76.4" y="57.1" transform="rotate(-90 76.4 57.1)">R1</text>
<text x="81.2" y="54.5" transform="rotate(-90 81.2 54.5)">510</text>
<text x="99.3" y="54.5" transform="rotate(-90 99.3 54.5)">R2</text>
<text x="104.1" y="54.5" transform="rotate(-90 104.1 54.5)">510</text>
<text x="50" y="66">GND</text>
<text x="75.4" y="66">GND</text>
<text x="98.2" y="66">GND</text>
<text x="110.9" y="66">GND</text>
<text x="128.7" y="66">GND</text>
<text x="47.4" y="75.5">U1</text>
<text x="100.8" y="76.1">EN</text>
<text x="131.2" y="76.1">SCL</text>
<text x="37.3" y="78.7">TXO</text>
<text x="67.7" y="83.7">EN</text>
<text x="67.7" y="78.7">RXI</text>
<text x="67.7" y="81.2">TXO</text>
<text x="100.8" y="81.2">SDA</text>
<text x="100.8" y="83.7">GP4</text>
<text x="100.8" y="78.7">GP9</text>
<text x="131.2" y="83.7">GP5</text>
<text x="131.2" y="81.2">GP6</text>
<text x="131.2" y="78.7">GP7</text>
<text x="21.5" y="88.9">100nF</text>
<text x="37.3" y="86.3">UD+</text>
<text x="37.3" y="88.8">UD-</text>
<text x="67.7" y="86.3">GP9</text>
<text x="100.8" y="86.3">GP3</text>
<text x="100.8" y="88.8">RXI</text>
<text x="131.2" y="86.3">GP2</text>
<text x="131.2" y="88.8">GP1</text>
<text x="25.4" y="93.8">C1</text>
<text x="100.8" y="93.9">VCC</text>
<text x="100.8" y="91.4">TXO</text>
<text x="131.2" y="93.9">GP18</text>
<text x="131.2" y="91.4">GP0</text>
<text x="47.4" y="101.5">CH340C</text>
<text x="100.8" y="96.4">GND</text>
<text x="131.2" y="96.4">GP19</text>
<text x="39.3" y="109.1">GND</text>
<text x="184.6" y="109.1">VCC</text>
<text x="159.2" y="119.3">SDA</text>
<text x="184.6" y="116.8">SCL</text>
<text x="59.7" y="123.6">GND</text>
<text x="115.7" y="123.6">OA0-(PIN3)</text>
<text x="50.8" y="126.2">OA1-(PIN24)</text>
<text x="51.3" y="131.2">RH0A(PIN6)</text>
<text x="51.5" y="128.7">OA0+(PIN4)</text>
<text x="109.8" y="131.2">OA0_OUT(PIN5)</text>
<text x="123.6" y="126.2">SDA</text>
<text x="123.8" y="128.7">SCL</text>
<text x="50.3" y="136.3">GPIO(PIN16)</text>
<text x="50.3" y="133.8">GPIO(PIN12)</text>
<text x="113.8" y="136.3">GPIO(PIN17)</text>
<text x="113.8" y="133.8">GPIO(PIN15)</text>
<text x="45" y="141.4">OA1_OUT(PIN22)</text>
<text x="50.3" y="138.8">GPIO(PIN18)</text>
<text x="50.3" y="143.9">GPIO(PIN20)</text>
<text x="113.6" y="141.4">OA1+(PIN23)</text>
<text x="114.8" y="138.8">RH1B(PIN9)</text>
<text x="115.8" y="143.9">GPI(PIN21)</text>
<text x="159.2" y="142.1">GND</text>
<text x="50.3" y="146.5">GPIO(PIN19)</text>
<text x="123.4" y="146.5">VCC</text>
<text x="72.8" y="172.6">SCL</text>
<text x="72.8" y="177.7">VCC</text>
<text x="72.8" y="175.2">SDA</text>
<text x="72.8" y="180.2">GND</text>
</g>
<g font-size="2.5" fill="#c90d0c">
<text x="83" y="116.8">MOD2</text>
<text x="162.5" y="165">TITLE:aardvark-v0.80</text>
<text x="162.2" y="187.6">Author, license:</text>
<text x="162.2" y="192.4">Repo:</text>
<text x="234.1" y="196.7">Sheet:</text>
<text x="248.1" y="196.7">1/1</text>
</g>
<g font-size="2.1" fill="#808080">
<text x="92.9" y="27.5">2</text>
<text x="22.4" y="35.1">VBUS</text>
<text x="41.4" y="35.1">3</text>
<text x="62.5" y="35.1">2</text>
<text x="92.9" y="30.1">1</text>
<text x="22.4" y="40.2">D+</text>
<text x="22.4" y="37.7">D-</text>
<text x="47.2" y="36.3">VIN VOUT</text>
<text x="53.3" y="40.8" transform="rotate(-90 53.3 40.8)">GND</text>
<text x="22.4" y="45.3">GND</text>
<text x="22.4" y="42.8">ID</text>
<text x="22.4" y="47.8">S1*4</text>
<text x="52.2" y="46.6" transform="rotate(-90 52.2 46.6)">1</text>
<text x="95.5" y="75.8">1</text>
<text x="113.3" y="76.9">EN</text>
<text x="118.4" y="76.9">GP10</text>
<text x="140.4" y="75.8">1</text>
<text x="44.7" y="83.4">15</text>
<text x="44.7" y="78.3">16</text>
<text x="45.9" y="80.8">4</text>
<text x="49.8" y="82">V3</text>
<text x="49.8" y="79.4">VCC</text>
<text x="55.9" y="79.4">TXO</text>
<text x="56.8" y="82">RXI</text>
<text x="63" y="83.4">14</text>
<text x="63" y="80.8">3</text>
<text x="63" y="78.3">2</text>
<text x="95.5" y="78.3">2</text>
<text x="95.5" y="80.8">3</text>
<text x="95.5" y="83.4">4</text>
<text x="113.3" y="82">GP8</text>
<text x="113.3" y="79.4">GP9</text>
<text x="119.5" y="82">GP6</text>
<text x="119.5" y="79.4">GP7</text>
<text x="140.4" y="78.3">2</text>
<text x="140.4" y="80.8">3</text>
<text x="140.4" y="83.4">4</text>
<text x="45.9" y="85.9">5</text>
<text x="45.9" y="88.5">6</text>
<text x="49.8" y="84.5">R232 RTS</text>
<text x="49.8" y="87">UD+</text>
<text x="49.8" y="89.6">UD-</text>
<text x="55.7" y="89.6">DCD</text>
<text x="55.9" y="87">DTR</text>
<text x="63" y="88.5">12</text>
<text x="63" y="85.9">13</text>
<text x="95.5" y="85.9">5</text>
<text x="95.5" y="88.5">6</text>
<text x="113.3" y="84.5">GP4</text>
<text x="113.3" y="87">GP3</text>
<text x="113.3" y="89.6">RXO</text>
<text x="119.5" y="89.6">GP1</text>
<text x="119.5" y="87">GP2</text>
<text x="119.5" y="84.5">GP5</text>
<text x="140.4" y="85.9">5</text>
<text x="140.4" y="88.5">6</text>
<text x="55.8" y="94.7">DSR</text>
<text x="58.2" y="92.1">RI</text>
<text x="63" y="93.5">10</text>
<text x="63" y="91">11</text>
<text x="95.5" y="91">7</text>
<text x="95.5" y="93.5">8</text>
<text x="113.3" y="92.1">TXO</text>
<text x="113.3" y="94.7">VCC GP18</text>
<text x="119.5" y="92.1">GP0</text>
<text x="140.4" y="91">7</text>
<text x="140.4" y="93.5">8</text>
<text x="45.9" y="96.1">1</text>
<text x="49.8" y="97.2">GND</text>
<text x="56.1" y="97.2">CTS</text>
<text x="63" y="96.1">9</text>
<text x="95.5" y="96.1">9</text>
<text x="113.3" y="97.2">GND GP19</text>
<text x="140.4" y="96.1">9</text>
<text x="168.4" y="108.8">1</text>
<text x="168.4" y="111.3">3</text>
<text x="168.4" y="113.9">5</text>
<text x="179.3" y="108.8">2</text>
<text x="179.3" y="111.3">4</text>
<text x="179.3" y="113.9">6</text>
<text x="168.4" y="116.4">7</text>
<text x="168.4" y="118.9">9</text>
<text x="179.3" y="116.4">8</text>
<text x="179.3" y="118.9">10</text>
<text x="44.7" y="124">9</text>
<text x="44.7" y="121.5">10</text>
<text x="72.6" y="125.1">GPI(PIN21)</text>
<text x="72.6" y="122.6">VDD(PIN1)</text>
<text x="90.8" y="122.6">GPIO(PIN19)</text>
<text x="90.8" y="125.1">GPIO(PIN20)</text>
<text x="129.1" y="121.5">10</text>
<text x="130.3" y="124">9</text>
<text x="167.2" y="124">13</text>
<text x="167.3" y="121.5">11</text>
<text x="179.3" y="121.5">12</text>
<text x="179.3" y="124">14</text>
<text x="44.7" y="131.6">6</text>
<text x="44.7" y="129.1">7</text>
<text x="44.7" y="126.6">8</text>
<text x="72.6" y="127.7">OA1+(PIN23) OA1_OUT(PIN22)</text>
<text x="72.6" y="130.2">RH1B(PIN9)</text>
<text x="90.8" y="130.2">GPIO(PIN18)</text>
<text x="130.3" y="131.6">6</text>
<text x="130.3" y="129.1">7</text>
<text x="130.3" y="126.6">8</text>
<text x="167.2" y="126.6">15</text>
<text x="167.2" y="129.1">17</text>
<text x="167.2" y="131.6">19</text>
<text x="179.3" y="126.6">16</text>
<text x="179.3" y="129.1">18</text>
<text x="179.3" y="131.6">20</text>
<text x="44.7" y="136.7">4</text>
<text x="44.7" y="134.2">5</text>
<text x="72.6" y="132.8">GPIO(PIN17)</text>
<text x="72.6" y="135.3">GPIO(PIN15)</text>
<text x="72.6" y="137.8">OA0_OUT(PIN5)</text>
<text x="90.8" y="135.3">GPIO(PIN12)</text>
<text x="90.8" y="132.8">GPIO(PIN16)</text>
<text x="91.6" y="137.8">RH0A(PIN6)</text>
<text x="130.3" y="136.7">4</text>
<text x="130.3" y="134.2">5</text>
<text x="44.7" y="141.8">2</text>
<text x="44.7" y="139.3">3</text>
<text x="72.6" y="140.4">SCL(PIN10)</text>
<text x="72.6" y="142.9">SDA(PIN11)</text>
<text x="91.1" y="142.9">OA1-(PIN24)</text>
<text x="91.8" y="140.4">OA0+(PIN4)</text>
<text x="130.3" y="141.8">2</text>
<text x="130.3" y="139.3">3</text>
<text x="44.7" y="144.3">1</text>
<text x="72.6" y="145.4">OA0-(PIN3)</text>
<text x="92.6" y="145.4">GND(PIN2)</text>
<text x="130.3" y="144.3">1</text>
<text x="82" y="172.3">4</text>
<text x="82" y="179.9">1</text>
<text x="82" y="177.3">2</text>
<text x="82" y="174.8">3</text>
</g>
<g font-size="1.8" fill="#c90d0c">
<text x="116" y="71">MOD1</text>
<text x="113.5" y="101.5">ESP32-C3-M1</text>
</g>
</svg>
